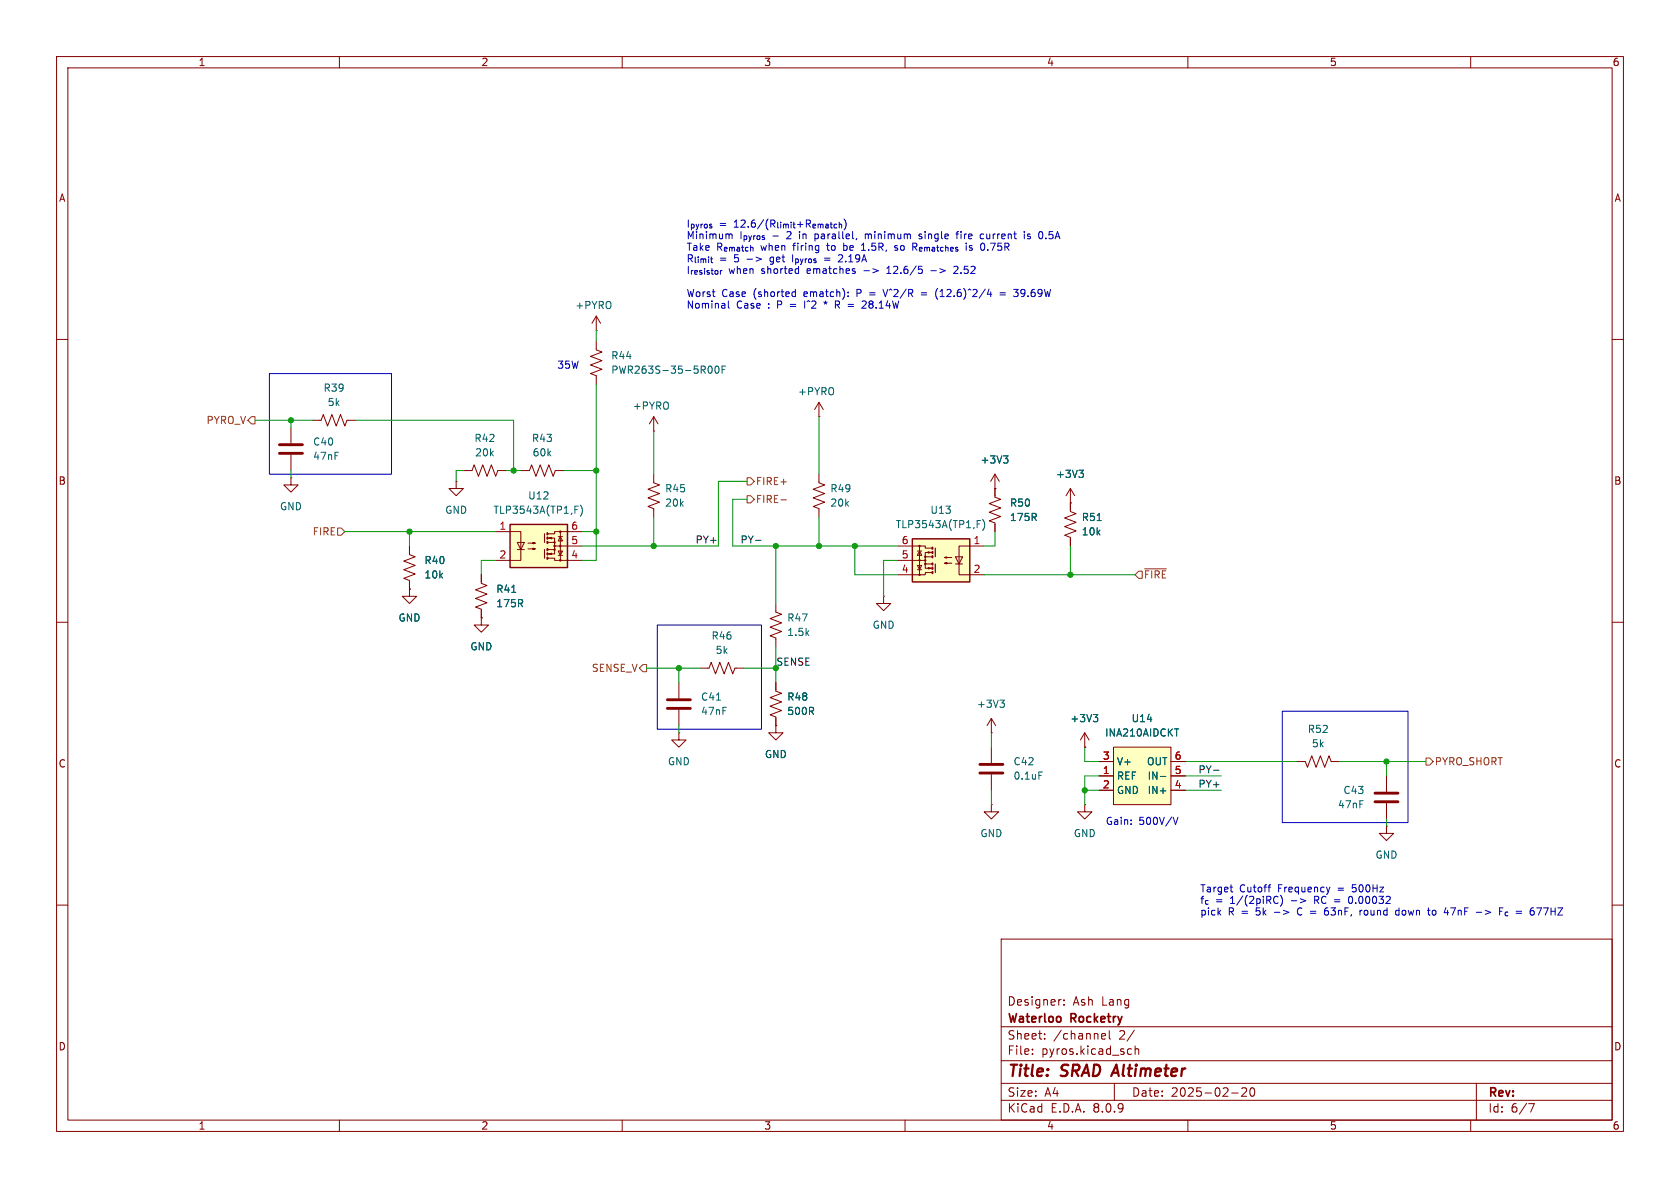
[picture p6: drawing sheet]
<svg xmlns="http://www.w3.org/2000/svg" width="297mm" height="210mm" viewBox="0 0 297 210" stroke-linecap="round" stroke-linejoin="round" font-family="sans-serif">
<g fill="none" stroke="#840000" stroke-width=".18">
<path d="M10 10h277v190h-277zM12 12h273v186h-273zM60 10v2M110 10v2M160 10v2M210 10v2M260 10v2M10 60h2M144.8 73.7h.1M144.8 71.1l-.8 1.3M144.8 71.1v2.6M144.8 71.1l.7 1.3"/>
<path d="M285 60h2M51.4 84.5v1.2h1.3l-1.3 1.3-1.2-1.3h1.2M51.4 84.5h.1M10 110h2M123.8 118.1h1.5l.4-1 .8 2 .8-2 .7 2 .8-2 .7 2 .4-1h1.5M137.2 106.7v1.5l1 .4-2.1 .7 2.1 .8-2.1 .8 2.1 .7-2.1 .8 1.1 .4v1.5M285 110h2M120 120.7v2.7M120 125.5v2.8M137.2 120.7v1.5l1 .4-2.1 .7 2.1 .8-2.1 .7 2.1 .8-2.1 .8 1.1 .3v1.6M137.2 128.3v1.2h1.2l-1.2 1.3-1.3-1.3h1.3M137.2 128.3h.1"/>
<path d="M10 160h2M177 166h108v32h-108zM187.5 176.7h.1M188.1 177.6v.1M188.1 176.8v.1M285 160h2M60 198v2M110 198v2M160 198v2M177 194.5h108M177 191.5h108M177 187.5h108"/>
<path d="M177 181.5h108M182.5 186.3v.1M182.5 185.5v.1M184.7 183.6v.1M184.7 182.8v.1M194.7 183.2l.8-.1-.1-.3-.4-.1-.3 .2 .1 .7h.6M196.1 182.2v1.3l.2 .2M197 191.5v3M199.6 185.4l.4 .1M200 186.3l-.4 .1M200.5 182.1l-1.3 2M200.7 185.5l.2-.1 .3 .1 .1 .9"/>
<path d="M200.7 184.9v1.5M210 198v2M217.7 193.2h1.2M219.5 192.4l.6-.1 .2 .1 .1 .3-.9 1.1h.9M221.1 192.4l.2-.1a.81 .81 0 0 1 .6 .6 .81 .81 0 0 1-.3 .8l-.1 .1a.81 .81 0 0 1-.4-1.4zM260 198v2M261 191.5v6.5M270.2 195.1h1l-.6 1.5"/>
</g>
<path d="M118 125.2h4M118 123.7h4" fill="none" stroke="#840000" stroke-width=".51"/>
<path d="M126.7 123.8h.7" fill="none" stroke="#006464" stroke-width=".18"/>
<path d="M90.2 92.7h10.1v7.6h-10.1z" fill="#ffffc2"/>
<path d="M90.2 92.7h10.1v7.6h-10.1z" fill="none" stroke="#840000" stroke-width=".25"/>
<g fill="none" stroke="#840000" stroke-width=".18">
<path d="M80.6 85.1v1.3h1.3l-1.3 1.2-1.2-1.2h1.2M80.6 85.1h.1M81.9 83.2h1.5l.4-1 .8 2 .7-2 .8 2 .8-2 .7 2 .4-1h1.5M87.6 94h4.5v5.1h-4.5M91.4 95.9h1.3l-.6 1.3zM91.4 97.2h1.3M92.1 83.2h1.5l.4-1 .7 2 .8-2 .8 2 .7-2 .8 2 .4-1h1.5M93.3 97h1.3l-.4 .2v-.3l.4 .1M93.3 96h1.3l-.4 .1v-.2l.4 .1M96.9 95.1h1.1v.8M96.9 98.7h1.1v.4h4.9M96.9 95.9h1.1v1.3h-1.1"/>
<path d="M97 97.9l.5-.1v.2zM97 95.1l.5-.1v.3zM98 97.2v.7h-1.1M98 96.5h4.9M98.7 97.4h.7l-.3 .8zM98.7 98.2h.7M98.7 94.9h.7M99.1 94.9l.3 .7h-.7zM99.1 94v5.1M102.9 94h-4.9v.4h-1.1M156.2 105.4v1.3h1.3l-1.3 1.3-1.3-1.3h1.3M156.2 105.4h.1"/>
<path d="M120 129.5v1.3h1.3l-1.3 1.3-1.3-1.3h1.3M120 129.5h.1M245.1 146.1v1.2h-1.3l1.3 1.3 1.3-1.3h-1.3M245.1 146.1h.1"/>
<circle cx="98" cy="95.9" r=".13"/>
<circle cx="98" cy="96.5" r=".13"/>
<circle cx="98" cy="97.2" r=".13"/>
<circle cx="99.1" cy="99.1" r=".13"/>
<circle cx="99.1" cy="96.5" r=".13"/>
<circle cx="99.1" cy="94" r=".13"/>
</g>
<path d="M96.3 94.4v1.5M96.3 97.2v1.5" fill="none" stroke="#840000" stroke-width=".2"/>
<path d="M96.8 98.6v.2M96.8 97.8v.2M96.8 95.8v.2M96.8 95v.3M96.8 94.2v.3M96.8 97v.3" fill="none" stroke="#840000" stroke-width=".36"/>
<path d="M101.6 90.1h.5M101.6 89.5h.6M102.6 89.3a1.46 1.46 0 0 1 0 1.9" fill="none" stroke="#006464" stroke-width=".18"/>
<path d="M161.3 95.3h10.1v7.6h-10.1z" fill="#ffffc2"/>
<path d="M161.3 95.3h10.1v7.6h-10.1z" fill="none" stroke="#840000" stroke-width=".25"/>
<g fill="none" stroke="#840000" stroke-width=".18">
<path d="M105.4 58.4h.1M105.4 55.9l-.8 1.3M105.4 55.9v2.5M105.4 55.9l.8 1.3M51.4 75.6v2.8M55.2 74.3h1.6l.3-1 .8 2 .8-2 .7 2 .8-2 .8 2 .3-1h1.6M105.4 60.3v1.5l1 .4-2 .8 2 .8-2 .7 2 .8-2 .7 1 .4v1.5M115.6 76.2h.1M115.6 73.7l-.8 1.2M115.6 73.7v2.5M115.6 73.7l.7 1.2M51.4 80.4v2.8"/>
<path d="M72.4 96.5v1.5l1 .4-2 .8 2 .7-2 .8 2 .8-2 .7 1 .4v1.5M115.6 83.8v1.5l1 .4-2 .8 2 .7-2 .8 2 .8-2 .7 1 .4v1.5M144.8 83.8v1.5l1 .4-2 .8 2 .7-2 .8 2 .8-2 .7 1 .4v1.5M158.7 96.5h4.9v.4h1.1M158.7 99.1h4.9M162.2 99.9h.7l-.3 .8zM162.2 97.4h.7M162.6 97.4l.3 .8h-.7zM162.6 96.5v5.1M163.6 99.7v.8h1.1M164.1 97.5l.5 .2-.5 .1zM164.7 97.7h-1.1v.7"/>
<path d="M164.7 98.4h-1.1v1.3h1.1M167 99.6l.4-.2v.3l-.4-.1h1.3M167 98.6l.4-.2v.3l-.4-.1h1.3M168.9 98.4h1.3l-.7 1.3zM168.9 99.7h1.3M174 96.5h-4.5v5.1h4.5M175.9 86.4h.1M175.9 83.8v4.1l1 .4-2 .7 2 .8-2 .8 2 .7-2 .8 1 .4v1.5M175.9 83.8l-.8 1.3M175.9 83.8l.8 1.3M189.2 88.9h.1M189.2 86.4v4l1 .4-2 .8 2 .7-2 .8 2 .8-2 .7 1 .4v1.5"/>
<path d="M189.2 86.4l-.7 1.2M189.2 86.4l.8 1.2M72.4 104.1v1.3h1.3l-1.3 1.3-1.3-1.3h1.3M72.4 104.1h.1M85.1 109.2v1.3h1.3l-1.3 1.3-1.3-1.3h1.3M85.1 109.2h.1M85.1 101.6v1.5l1 .4-2 .8 2 .7-2 .8 2 .8-2 .7 1 .4v1.5M162.2 100.7h.7M164.1 100.3l.5 .2-.5 .1zM164.7 101.2h-1.1v.4h-4.9M175.3 129.5h.1M175.3 127l-.8 1.3"/>
<path d="M175.3 127v2.5M175.3 132.1v2.8M175.3 136.9v2.8M175.3 127l.7 1.3M191.8 132.1h.1M191.8 129.5l-.8 1.3M191.8 129.5v2.6M191.8 129.5l.7 1.3M229.2 134.6h1.6l.3 1 .8-2 .8 2 .7-2 .8 2 .7-2 .4 1h1.6M245.1 137.2v2.8M175.3 142.2v1.3h1.2l-1.2 1.3-1.3-1.3h1.3M175.3 142.2h.1"/>
<path d="M191.8 142.2v1.3h1.2l-1.2 1.3-1.3-1.3h1.3M191.8 142.2h.1M245.1 142v2.8"/>
<circle cx="162.6" cy="99.1" r=".13"/>
<circle cx="162.6" cy="96.5" r=".13"/>
<circle cx="163.6" cy="99.7" r=".13"/>
<circle cx="163.6" cy="99.1" r=".13"/>
<circle cx="163.6" cy="98.4" r=".13"/>
<circle cx="162.6" cy="101.6" r=".13"/>
</g>
<path d="M165.4 96.9v1.5M165.4 99.7v1.5" fill="none" stroke="#840000" stroke-width=".2"/>
<path d="M164.8 98.3v.3M164.8 97.5v.3M164.8 96.8v.2M164.8 99.6v.2M164.8 101.1v.2M164.8 100.3v.3" fill="none" stroke="#840000" stroke-width=".36"/>
<g fill="none" stroke="#006464" stroke-width=".18">
<path d="M125.2 65l.3-.3a.68 .68 0 0 1 .4 .6 .68 .68 0 0 1-.4 .7l-.3-.3M126.5 64.8l.2-.1a.68 .68 0 0 1 .4 .6 .68 .68 0 0 1-.4 .7l-.2-.1-.1-.4zM127.7 65.3h.4M128.3 64.7h-.6v1.3M172.8 92.6h.4M172.8 92h.6M173.7 91.8a1.46 1.46 0 0 1 0 2M177.4 80.6h.8l-.4 .5M178 81.1l.2 .2v.3l-.2 .3M190.7 83.1h.8l-.4 .5M191.3 83.6l.2 .3v.3l-.2 .2M194 92h.7"/>
<path d="M90.5 104.7h.7M176.8 123.8h.8l-.5 .5M177.3 124.3l.3 .2v.3l-.3 .2M183.7 136.5h.6M193.3 126.3h.8l-.5 .5M193.8 126.8l.3 .2v.3l-.3 .3"/>
</g>
<path d="M49.4 78.6h4.1M49.4 80.1h4.1M173.2 136.7h4.1M173.2 135.1h4.1M243.1 141.7h4M243.1 140.2h4" fill="none" stroke="#840000" stroke-width=".51"/>
<path d="M196.8 132.1h10.2v10.1h-10.2z" fill="#ffffc2"/>
<g fill="none" stroke="#840000" stroke-width=".18">
<path d="M72.4 96.5v1.3M175.9 86.4h.1M175.9 86.4v1.2M175.9 92.7v1.3M189.2 88.9h.1M189.2 88.9v1.3M189.2 95.3v1.2M72.4 104.1h.1M72.4 102.9v1.2M85.1 109.2h.1M85.1 101.6v1.3M85.1 108v1.2"/>
<path d="M137.2 128.3h.1M137.2 120.7v1.2M137.2 127v1.3M191.8 132.1h.1M194.3 137.2h2.5M194.3 139.7h2.5M194.3 134.6h2.5M196.8 132.1h10.2v10.1h-10.2zM207 137.2h2.5M207 139.7h2.5M207 134.6h2.5"/>
</g>
<path d="M177.4 80.6h.8l-.4 .5M178 81.1l.2 .2v.3l-.2 .3M190.7 83.1h.8l-.4 .5M191.3 83.6l.2 .3v.3l-.2 .2M194 92h.7M90.5 104.7h.7M193.3 126.3h.8l-.5 .5M193.8 126.8l.3 .2v.3l-.3 .3M205.1 137.3h1M207.6 128.8h.8" fill="none" stroke="#006464" stroke-width=".18"/>
<path d="M44.4 73.7h.7v1.2h-.7l-.6-.6zM59.7 93.3h.6l.7 .7-.7 .6h-.6zM132.1 84.5h.6l.6 .6-.6 .6h-.6zM132.1 87.6h.6l.6 .7-.6 .6h-.6zM138.1 88.4h.9M113.7 117.5h.6v1.2h-.6l-.7-.6zM201.3 101h.6v1.2h-.6l-.6-.6zM202.3 100.6h3.9M252.1 134h.6l.7 .6-.7 .7h-.6z" fill="none" stroke="#725600" stroke-width=".18"/>
<path d="M133.6 95.5h.9M214.5 136.2h1" fill="none" stroke="#0f0f0f" stroke-width=".18"/>
<g fill="none" stroke="#0000c2" stroke-width=".18">
<path d="M128.8 53.2v1.1l.1 .2M128.9 41.4h.5v.8M132.1 45.8h.9M133.6 45.5l1 .3-1 .4M140.1 45v1.3M140.3 51.6h.3M140.6 51.2v1.2M140.6 52.4h-.3M141.2 47.1v1.2M141.2 48.3h-.1M142.2 53.2v1.3M144.1 41.4v1.2"/>
<path d="M144.1 42.1l.1 .1M145.8 53.7l.1-.2 .2 .2M147.7 53.2v1.3M148 53.9l.4 .6M148.3 53.8l-.6 .1M148.7 45l.1 .1M148.9 45.6l-.7 .7h.8M149.2 43v1.3M149.2 44.2l.1 .1M149.9 52.3v.1M149.9 51.6v.2M151.2 48v.3"/>
<path d="M151.5 42.1l-.2 .3M152.3 44.3h.7M152.3 43.3l.4-.3v1.3M153 41.4v.8M153.1 53.3v.4l-.8 .8h.8M153.3 41.4l-.3 .1M153.7 51.8h1M153.7 52.1h1M156.1 51.2l.4 1.2M156.8 48.3h.7M157 47.3l-.2 .1M158.7 43.5l-.4-.1-.1 .2 .5 .4"/>
<path d="M158.7 44.1l-.2 .2-.3-.1M161.4 43h.5l.2 .2-.1 .4h-.6M161.7 43.6l.4 .7M162.4 47.1h.6M162.8 47.6l.3 .2v.3l-.3 .2M162.9 51.8h.9M162.9 52.1h.9M162.9 41.4h-.3l-.1 .2 .5 .4M163 42l-.2 .2-.3-.1M164.6 47.9h.9M165.5 52.4l.3 .5M165.8 51l-.3 .5"/>
<path d="M169 41.4h.5M169.2 47.1h-.4l-.2 .1M169.3 47.6l-.7 .7h.8M169.5 40.9l-.3 .2v1.1M173.3 42.1l.2 .1 .4-.1M173.9 41.4h-.4l-.2 .1M174.5 52h.8M175.1 51.6v.8M176.8 51.8h.9M176.8 52.1h.9M179.2 51.2h.8l-.4 .4M179.7 51.6l.3 .3v.3l-.3 .2"/>
<path d="M181.1 40.9v.2M181.1 41.4v.8M182.1 41.4h-.3l-.2 .1 .1 .2 .4 .1v.3h-.5M184.9 42.1v.1M47.6 66h21.6v17.8h-21.6zM116.2 110.5h18.4v18.4h-18.4zM226.7 125.7h22.2v19.7h-22.2zM207.4 144.5l.4 1.2 .4-1.2M217.5 156.8h.4M217.7 157.6l.2 .1M224.2 156.8h.4M224.6 156.4l-.2 .1"/>
<path d="M225.9 159.6l-.3 .1M226.7 158.8v.9l-.3 .5M229.9 158.9l.9 .3-.9 .4M235.1 156.8l-.3 .9M238.8 158.4a.68 .68 0 0 0-.4 .7 .68 .68 0 0 0 .4 .6M229.6 160.5l-.2 .5 .2 .7M234.3 160.6a.99 .99 0 0 0 0 1.1h.4M234.7 161h-.3l-.3 .2M240.4 160.9v.9M240.8 160.9l-.4 .3M241.2 161v.6M247.3 161l-.3-.1-.3 .3 .1 .5h.5"/>
<path d="M247.3 160.5v1.3M253.6 160.9l-.3 .1-.1 .2 .1 .4 .3 .2M256.5 160.5h.8M261 161.3h1M265.1 161.1h.4M265.7 160.5h-.6v1.3M266.6 161.3l-.3-.1-.2 .2 .1 .5h.4M271.7 160.5h.8l-.5 1.3"/>
</g>
<g fill="none" stroke="#009600" stroke-width=".18">
<path d="M105.4 58.4v1.9M45.1 74.3h10.1M51.4 74.3v1.3M62.9 74.3h27.9v8.9M105.4 67.9v31.2h-2.5M115.6 76.2v7.6M144.8 73.7v10.1M51.4 83.2v1.3M61 94h26.6M72.4 94v2.5M81.9 83.2h-1.3v1.9M87.6 99.1h-2.5v2.5"/>
<path d="M89.5 83.2h2.6M99.7 83.2h5.7M102.9 94h2.5M115.6 91.4v5.1M132.1 85.1h-5.1v11.4h-24.1M132.1 88.3h-2.6v8.2h29.2M137.2 96.5v10.2M144.8 91.4v5.1M151.1 96.5v5.1h7.6M158.7 99.1h-2.5v6.3M175.9 94v2.5h-1.9M189.2 96.5v5.1"/>
<path d="M114.3 118.1h9.5M120 118.1v2.6M131.4 118.1h5.8M137.2 114.3v6.4M174 101.6h26.7M120 128.3v1.2M175.3 129.5v2.6M175.3 139.7v2.5M191.8 132.1v2.5h2.5M191.8 139.7h2.5M194.3 137.2h-2.5v5M209.5 134.6h19.7"/>
<path d="M209.5 137.2h6.4M209.5 139.7h6.4M236.9 134.6h15.2M245.1 134.6v2.6M245.1 144.8v1.3"/>
</g>
<g fill="#009600" stroke="#009600" stroke-width=".18">
<circle cx="105.4" cy="94" r=".46"/>
<circle cx="105.4" cy="83.2" r=".46"/>
<circle cx="115.6" cy="96.5" r=".46"/>
<circle cx="120" cy="118.1" r=".46"/>
<circle cx="137.2" cy="96.5" r=".46"/>
<circle cx="137.2" cy="118.1" r=".46"/>
<circle cx="144.8" cy="96.5" r=".46"/>
<circle cx="151.1" cy="96.5" r=".46"/>
<circle cx="189.2" cy="101.6" r=".46"/>
<circle cx="245.1" cy="134.6" r=".46"/>
<circle cx="191.8" cy="139.7" r=".46"/>
<circle cx="72.4" cy="94" r=".46"/>
<circle cx="90.8" cy="83.2" r=".46"/>
<circle cx="51.4" cy="74.3" r=".46"/>
</g>
<g font-size="2.8" fill="#840000">
<text x="178" y="190.9">Title:</text>
<text x="187.7" y="190.9">SRAD Altimeter</text>
</g>
<g font-size="2.1" fill="#840000">
<text x="178" y="178">Designer:</text>
<text x="189.7" y="178">Ash</text>
<text x="194.8" y="178">Lang</text>
<text x="178" y="184">Sheet:</text>
<text x="178" y="181.2">Waterloo</text>
<text x="186.2" y="184">/channel</text>
<text x="189.4" y="181.2">Rocketry</text>
<text x="197.9" y="184">2/</text>
<text x="178" y="186.7">File:</text>
<text x="184.1" y="186.7">pyros.kicad_sch</text>
<text x="178" y="196.9">KiCad</text>
<text x="178" y="194.1">Size:</text>
<text x="184.7" y="194.1">A4</text>
<text x="185.7" y="196.9">E.D.A.</text>
<text x="193.3" y="196.9">8.0.9</text>
<text x="200" y="194.1">Date:</text>
<text x="207" y="194.1">2025-02-20</text>
<text x="263" y="194.3">Rev:</text>
<text x="263" y="196.9">Id:</text>
<text x="267.1" y="196.9">6/7</text>
</g>
<g font-size="1.8" fill="#840000">
<text x="35" y="11.9">1</text>
<text x="85" y="11.9">2</text>
<text x="135" y="11.9">3</text>
<text x="185" y="11.9">4</text>
<text x="235" y="11.9">5</text>
<text x="285" y="11.9">6</text>
<text x="10.3" y="35.9">A</text>
<text x="285.3" y="35.9">A</text>
<text x="10.3" y="85.9">B</text>
<text x="285.3" y="85.9">B</text>
<text x="10.3" y="135.9">C</text>
<text x="285.3" y="135.9">C</text>
<text x="10.3" y="185.9">D</text>
<text x="285.3" y="185.9">D</text>
<text x="35" y="199.9">1</text>
<text x="85" y="199.9">2</text>
<text x="135" y="199.9">3</text>
<text x="185" y="199.9">4</text>
<text x="235" y="199.9">5</text>
<text x="285" y="199.9">6</text>
</g>
<g font-size="1.8" fill="#0000c2">
<text x="121.3" y="40.4">I_{pyros}</text>
<text x="127.1" y="40.4">=</text>
<text x="129.9" y="40.4">12.6/(R_{limit}+R_{ematch})</text>
<text x="121.3" y="42.5">Minimum</text>
<text x="121.3" y="44.5">Take</text>
<text x="121.3" y="46.6">R_{limit}=</text>
<text x="126.7" y="44.5">R_{ematch}</text>
<text x="129.9" y="46.6">5</text>
<text x="130.8" y="42.5">I_{pyros}</text>
<text x="134.6" y="44.5">when</text>
<text x="136.6" y="46.6">get</text>
<text x="136.6" y="42.5">-</text>
<text x="139.4" y="42.5">2</text>
<text x="140.5" y="44.5">firing</text>
<text x="140.7" y="46.6">I_{pyros}</text>
<text x="141.8" y="42.5">in</text>
<text x="144.7" y="42.5">parallel,</text>
<text x="146.7" y="44.5">to</text>
<text x="149.3" y="46.6">2.19A</text>
<text x="149.8" y="44.5">be</text>
<text x="153.2" y="44.5">1.5R,</text>
<text x="153.8" y="42.5">minimum</text>
<text x="159.2" y="44.5">so</text>
<text x="162.6" y="44.5">R_{ematches}</text>
<text x="163.5" y="42.5">single</text>
<text x="170.4" y="42.5">fire</text>
<text x="172.2" y="44.5">is</text>
<text x="174.8" y="42.5">current</text>
<text x="175" y="44.5">0.75R</text>
<text x="182.7" y="42.5">is</text>
<text x="185.5" y="42.5">0.5A</text>
<text x="121.3" y="48.6">I_{resistor}</text>
<text x="121.3" y="52.7">Worst</text>
<text x="127.6" y="52.7">Case</text>
<text x="128.8" y="48.6">when</text>
<text x="133.3" y="52.7">(shorted</text>
<text x="134.7" y="48.6">shorted</text>
<text x="142.4" y="52.7">ematch):</text>
<text x="143" y="48.6">ematches</text>
<text x="151.9" y="52.7">P</text>
<text x="153.1" y="48.6">-&gt;</text>
<text x="157.1" y="52.7">V^2/R</text>
<text x="157.4" y="48.6">12.6/5</text>
<text x="163.9" y="52.7">=</text>
<text x="165.4" y="48.6">-&gt;</text>
<text x="166.6" y="52.7">(12.6)^2/4</text>
<text x="169.7" y="48.6">2.52</text>
<text x="178.2" y="52.7">=</text>
<text x="181" y="52.7">39.69W</text>
<text x="121.3" y="54.8">Nominal</text>
<text x="130.2" y="54.8">Case</text>
<text x="135.9" y="54.8">:</text>
<text x="137.7" y="54.8">P</text>
<text x="140.1" y="54.8">=</text>
<text x="142.9" y="54.8">I^2</text>
<text x="148.7" y="54.8">R =</text>
<text x="153.9" y="54.8">28.14W</text>
<text x="98.4" y="65.4">35W</text>
<text x="195.4" y="146">Gain:</text>
<text x="201.3" y="146">500V/V</text>
<text x="212.1" y="158">Target</text>
<text x="212.1" y="160">f_{c}=</text>
<text x="217.6" y="160">1/(2piRC)</text>
<text x="219.1" y="158">Cutoff</text>
<text x="226" y="158">Frequency</text>
<text x="228.5" y="160">-&gt;</text>
<text x="232.8" y="160">RC =</text>
<text x="236.8" y="158">=</text>
<text x="239.3" y="160">0.00032</text>
<text x="239.5" y="158">500Hz</text>
<text x="212.1" y="162">pick</text>
<text x="217.1" y="162">R =</text>
<text x="222.3" y="162">5k</text>
<text x="225.7" y="162">-&gt;</text>
<text x="230" y="162">C =</text>
<text x="235.2" y="162">63nF,</text>
<text x="241.7" y="162">round</text>
<text x="248.2" y="162">down</text>
<text x="254.2" y="162">to</text>
<text x="257.2" y="162">47nF</text>
<text x="263" y="162">-&gt;</text>
<text x="267.3" y="162">F_{c}</text>
<text x="270.5" y="162">=</text>
<text x="273.2" y="162">677HZ</text>
</g>
<g font-size="1.8" fill="#006464">
<text x="101.6" y="54.8">+PYRO</text>
<text x="108" y="63.7">R44</text>
<text x="57.1" y="69.4">R39</text>
<text x="57.8" y="72">5k</text>
<text x="108" y="66.3">PWR263S-35-5R00F</text>
<text x="141" y="70.1">+PYRO</text>
<text x="111.8" y="72.6">+PYRO</text>
<text x="55.3" y="79">C40</text>
<text x="55.3" y="81.5">47nF</text>
<text x="83.8" y="78.3">R42</text>
<text x="83.9" y="80.9">20k</text>
<text x="93.9" y="78.3">R43</text>
<text x="94.1" y="80.9">60k</text>
<text x="173.3" y="82.1">+3V3</text>
<text x="93.3" y="88.5">U12</text>
<text x="117.5" y="89.8">20k</text>
<text x="117.5" y="87.2">R45</text>
<text x="146.7" y="89.8">20k</text>
<text x="146.7" y="87.2">R49</text>
<text x="178.4" y="89.8">R50</text>
<text x="186.6" y="84.7">+3V3</text>
<text x="49.4" y="90.4">GND</text>
<text x="78.6" y="91">GND</text>
<text x="87.1" y="91">TLP3543A(TP1,F)</text>
<text x="158.3" y="93.6">TLP3543A(TP1,F)</text>
<text x="164.4" y="91">U13</text>
<text x="178.4" y="92.3">175R</text>
<text x="191.1" y="94.8">10k</text>
<text x="191.1" y="92.3">R51</text>
<text x="74.9" y="99.9">R40</text>
<text x="74.9" y="102.5">10k</text>
<text x="87.6" y="107.5">175R</text>
<text x="87.6" y="105">R41</text>
<text x="70.4" y="110.1">GND</text>
<text x="125.7" y="113.3">R46</text>
<text x="139.1" y="112.6">1.5k</text>
<text x="139.1" y="110.1">R47</text>
<text x="154.2" y="111.4">GND</text>
<text x="83.1" y="115.2">GND</text>
<text x="126.4" y="115.8">5k</text>
<text x="123.8" y="124.1">C41</text>
<text x="139.1" y="124.1">R48</text>
<text x="172.6" y="125.3">+3V3</text>
<text x="123.8" y="126.6">47nF</text>
<text x="139.1" y="126.6">500R</text>
<text x="189.1" y="127.9">+3V3</text>
<text x="195.3" y="130.4">INA210AIDCKT</text>
<text x="200" y="127.9">U14</text>
<text x="231.1" y="129.8">R52</text>
<text x="118" y="135.5">GND</text>
<text x="135.1" y="134.2">GND</text>
<text x="179.1" y="135.5">C42</text>
<text x="197.4" y="135.5">V+</text>
<text x="202.7" y="135.5">OUT</text>
<text x="231.8" y="132.3">5k</text>
<text x="179.1" y="138">0.1uF</text>
<text x="197.4" y="138">REF</text>
<text x="197.4" y="140.6">GND</text>
<text x="202.8" y="140.6">IN+</text>
<text x="202.8" y="138">IN-</text>
<text x="236.4" y="143.1">47nF</text>
<text x="237.4" y="140.6">C43</text>
<text x="173.2" y="148.2">GND</text>
<text x="189.7" y="148.2">GND</text>
<text x="243.1" y="152">GND</text>
</g>
<g font-size="1.8" fill="#725600">
<text x="36.4" y="75.2">PYRO_V</text>
<text x="133.5" y="86">FIRE+</text>
<text x="133.5" y="89.1">FIRE-</text>
<text x="55.2" y="94.8">FIRE</text>
<text x="202.1" y="102.5">~{FIRE}</text>
<text x="104.5" y="119">SENSE_V</text>
<text x="253.6" y="135.5">PYRO_SHORT</text>
</g>
<g font-size="1.8" fill="#a90000">
<text x="88.2" y="93.7">1</text>
<text x="100.9" y="93.7">6</text>
<text x="88.2" y="98.8">2</text>
<text x="100.9" y="98.8">4</text>
<text x="100.9" y="96.3">5</text>
<text x="159.3" y="101.3">4</text>
<text x="159.3" y="98.8">5</text>
<text x="159.3" y="96.3">6</text>
<text x="172" y="96.3">1</text>
<text x="172" y="101.3">2</text>
<text x="194.9" y="136.9">1</text>
<text x="194.9" y="134.4">3</text>
<text x="207.6" y="136.9">5</text>
<text x="207.6" y="134.4">6</text>
<text x="194.9" y="139.4">2</text>
<text x="207.6" y="139.4">4</text>
</g>
<g font-size="1.8" fill="#0f0f0f">
<text x="122.9" y="96.2">PY+</text>
<text x="130.8" y="96.2">PY-</text>
<text x="137.2" y="117.8">SENSE</text>
<text x="211.8" y="136.8">PY-</text>
<text x="211.8" y="139.4">PY+</text>
</g>
</svg>
